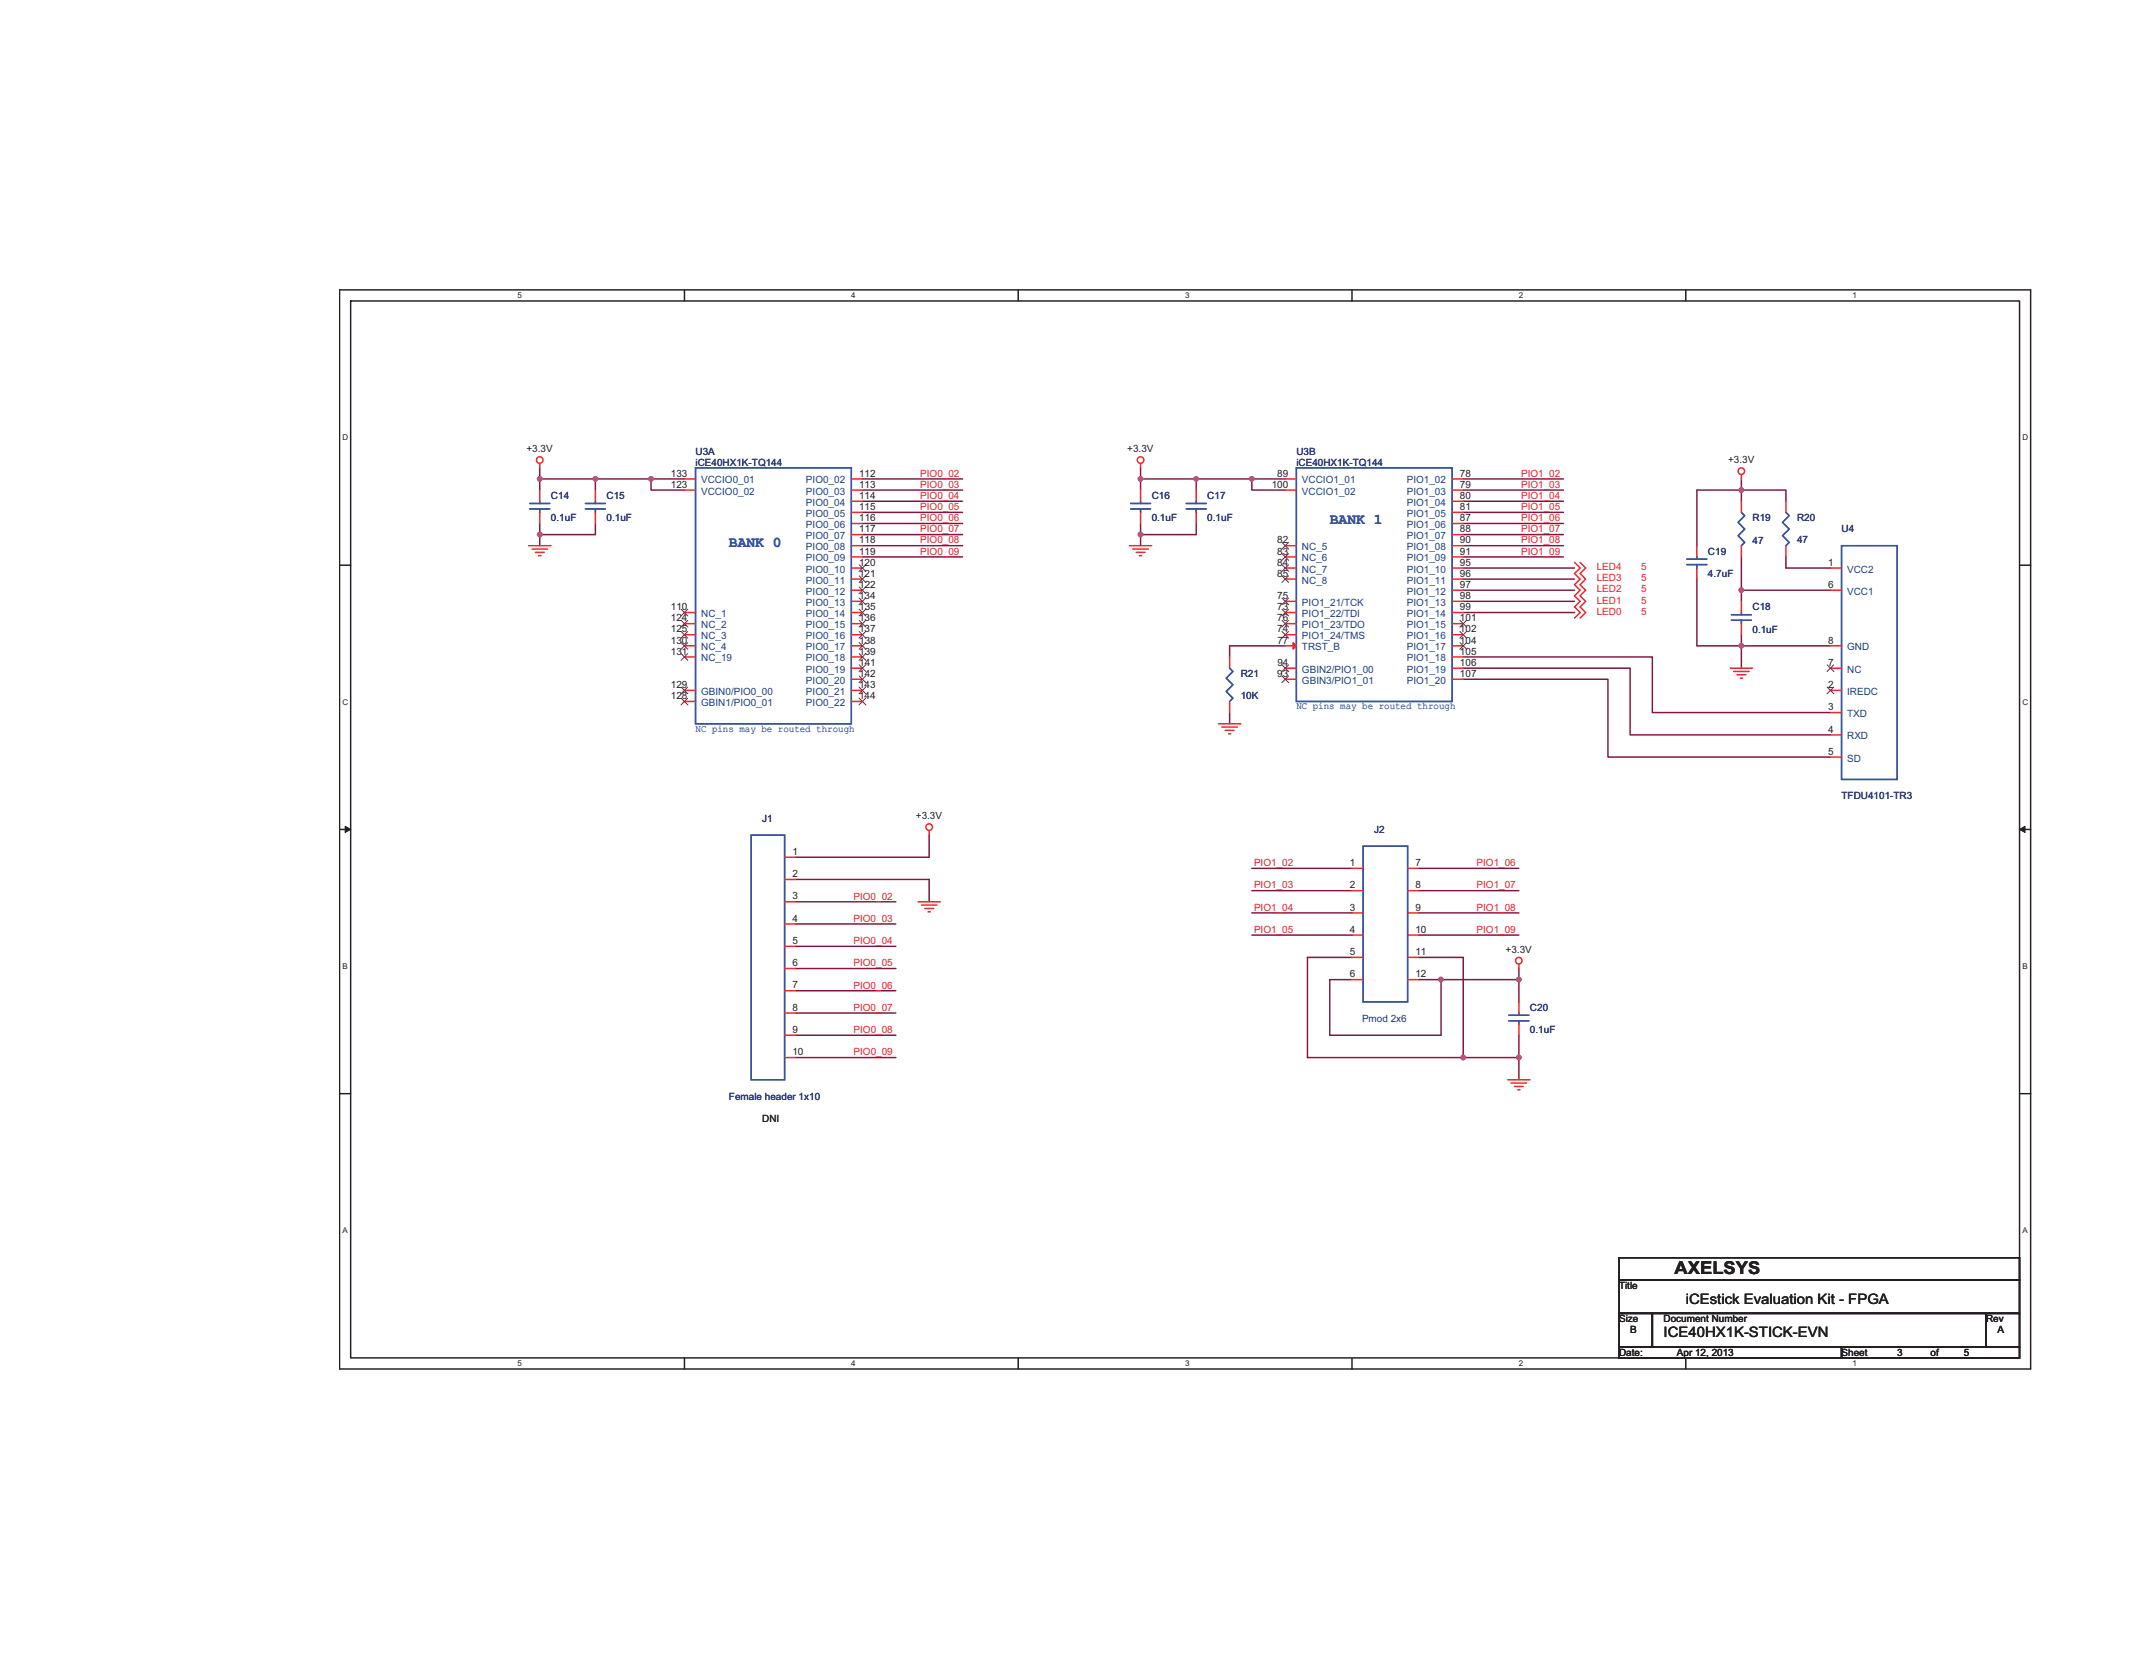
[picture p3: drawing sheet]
<svg xmlns="http://www.w3.org/2000/svg" width="279mm" height="216mm" viewBox="0 0 279 216" stroke-linecap="round" stroke-linejoin="round" font-family="sans-serif">
<path d="M44.2 37.7h220.1v140.5h-220.1zM45.6 39.2h217.2v137.5h-217.2z" fill="none" stroke="#231f20" stroke-width=".19"/>
<g fill="#fff">
<path d="M67.4 37.9h.5v1.1h-.5z"/>
<path d="M67.4 176.9h.5v1.1h-.5z"/>
</g>
<path d="M89.1 37.7v1.5M89.1 176.7v1.5" fill="none" stroke="#231f20" stroke-width=".19"/>
<g fill="#fff">
<path d="M110.8 37.9h.6v1.1h-.6z"/>
<path d="M110.8 176.9h.6v1.1h-.6z"/>
</g>
<path d="M132.5 37.7v1.5M132.5 176.7v1.5" fill="none" stroke="#231f20" stroke-width=".19"/>
<g fill="#fff">
<path d="M154.2 37.9h.6v1.1h-.6z"/>
<path d="M154.2 176.9h.6v1.1h-.6z"/>
</g>
<path d="M175.9 37.7v1.5M175.9 176.7v1.5" fill="none" stroke="#231f20" stroke-width=".19"/>
<g fill="#fff">
<path d="M197.7 37.9h.5v1.1h-.5z"/>
<path d="M197.7 176.9h.5v1.1h-.5z"/>
</g>
<path d="M219.4 37.7v1.5M219.4 176.7v1.5" fill="none" stroke="#231f20" stroke-width=".19"/>
<g fill="#fff">
<path d="M241.1 37.9h.6v1.1h-.6z"/>
<path d="M241.1 176.9h.6v1.1h-.6z"/>
<path d="M44.6 56.4h.7v1.1h-.7z"/>
<path d="M263.2 56.4h.7v1.1h-.7z"/>
<path d="M44.6 90.7h.7v1.2h-.7z"/>
<path d="M263.2 90.7h.7v1.2h-.7z"/>
</g>
<path d="M44.2 73.6h1.4M262.8 73.6h1.5" fill="none" stroke="#231f20" stroke-width=".19"/>
<g fill="#fff">
<path d="M44.6 125.1h.6v1.2h-.6z"/>
<path d="M263.2 125.1h.7v1.2h-.7z"/>
</g>
<path d="M44.2 107.9h1.4M262.8 107.9h1.5" fill="none" stroke="#231f20" stroke-width=".19"/>
<path d="M44.9 107.5l.7 .4-.7 .4z" fill="#231f20"/>
<path d="M44.9 107.5l.7 .4-.7 .4z" fill="none" stroke="#231f20" stroke-width=".13"/>
<path d="M262.8 107.9l.7-.4v.8z" fill="#231f20"/>
<path d="M262.8 107.9l.7-.4v.8z" fill="none" stroke="#231f20" stroke-width=".13"/>
<g fill="#fff">
<path d="M44.6 159.5h.6v1.2h-.6z"/>
<path d="M263.2 159.5h.7v1.2h-.7z"/>
</g>
<path d="M44.2 142.3h1.4M262.8 142.3h1.5" fill="none" stroke="#231f20" stroke-width=".19"/>
<path d="M162.9 113h13M162.9 115.9h13M162.9 118.8h13M184.6 113h13.1M184.6 115.9h13.1M184.6 118.8h13.1M162.9 121.7h13M184.6 121.7h13.1M187.5 127.5h10.2" fill="none" stroke="#7f1542" stroke-width=".19"/>
<circle cx="187.5" cy="127.5" r=".28" fill="#b9529f"/>
<circle cx="187.5" cy="127.5" r=".28" fill="none" stroke="#b9529f" stroke-width=".19"/>
<path d="M197.7 126v1.5" fill="none" stroke="#7f1542" stroke-width=".19"/>
<circle cx="197.6" cy="127.5" r=".28" fill="#b9529f"/>
<circle cx="197.6" cy="127.5" r=".28" fill="none" stroke="#b9529f" stroke-width=".19"/>
<path d="M175.9 124.6h-5.8v13M187.5 127.5v7.2h-14.4v-7.2h2.8M190.4 137.6h7.3M197.7 127.5v2.9" fill="none" stroke="#7f1542" stroke-width=".19"/>
<circle cx="190.4" cy="137.6" r=".28" fill="#b9529f"/>
<circle cx="190.4" cy="137.6" r=".28" fill="none" stroke="#b9529f" stroke-width=".19"/>
<path d="M197.7 134.7v2.9" fill="none" stroke="#7f1542" stroke-width=".19"/>
<circle cx="197.6" cy="137.6" r=".28" fill="#b9529f"/>
<circle cx="197.6" cy="137.6" r=".28" fill="none" stroke="#b9529f" stroke-width=".19"/>
<g fill="none" stroke="#7f1542" stroke-width=".19">
<path d="M167.3 62.3h-4.4v1.5h4.4M190.4 62.3h13.1M190.4 63.8h13.1M190.4 65.2h13.1M190.4 66.7h13.1M190.4 68.1h13.1M190.4 69.6h13.1M190.4 71h13.1M190.4 72.5h13.1M190.4 73.9h14.5M190.4 75.4h14.5M190.4 76.8h14.5"/>
<path d="M190.4 78.3h14.5M190.4 79.7h14.5M184.6 124.6h5.8v13h-20.3M184.6 127.5h2.9M197.7 137.6v2.9"/>
</g>
<circle cx="162.9" cy="62.3" r=".28" fill="#b9529f"/>
<circle cx="162.9" cy="62.3" r=".28" fill="none" stroke="#b9529f" stroke-width=".19"/>
<path d="M155.7 62.3v1.5" fill="none" stroke="#7f1542" stroke-width=".19"/>
<circle cx="155.7" cy="62.3" r=".28" fill="#b9529f"/>
<circle cx="155.7" cy="62.3" r=".28" fill="none" stroke="#b9529f" stroke-width=".19"/>
<path d="M155.7 62.3h-7.3v1.5" fill="none" stroke="#7f1542" stroke-width=".19"/>
<circle cx="148.4" cy="62.3" r=".28" fill="#b9529f"/>
<circle cx="148.4" cy="62.3" r=".28" fill="none" stroke="#b9529f" stroke-width=".19"/>
<path d="M148.4 69.6v1.4" fill="none" stroke="#7f1542" stroke-width=".19"/>
<circle cx="148.4" cy="69.6" r=".28" fill="#b9529f"/>
<circle cx="148.4" cy="69.6" r=".28" fill="none" stroke="#b9529f" stroke-width=".19"/>
<path d="M89.1 62.3h-4.4v1.5h4.4M155.7 68.1v1.5h-7.3M155.7 62.3h7.2" fill="none" stroke="#7f1542" stroke-width=".19"/>
<circle cx="84.7" cy="62.3" r=".28" fill="#b9529f"/>
<circle cx="84.7" cy="62.3" r=".28" fill="none" stroke="#b9529f" stroke-width=".19"/>
<path d="M77.5 62.3v1.5" fill="none" stroke="#7f1542" stroke-width=".19"/>
<circle cx="77.5" cy="62.3" r=".28" fill="#b9529f"/>
<circle cx="77.5" cy="62.3" r=".28" fill="none" stroke="#b9529f" stroke-width=".19"/>
<path d="M70.2 62.3h7.3" fill="none" stroke="#7f1542" stroke-width=".19"/>
<circle cx="70.2" cy="62.3" r=".28" fill="#b9529f"/>
<circle cx="70.2" cy="62.3" r=".28" fill="none" stroke="#b9529f" stroke-width=".19"/>
<path d="M70.2 69.6v1.4M70.2 62.3v1.5" fill="none" stroke="#7f1542" stroke-width=".19"/>
<circle cx="70.2" cy="69.6" r=".28" fill="#b9529f"/>
<circle cx="70.2" cy="69.6" r=".28" fill="none" stroke="#b9529f" stroke-width=".19"/>
<g fill="none" stroke="#7f1542" stroke-width=".19">
<path d="M70.2 68.1v1.5h7.3v-1.5M70.2 60.9v1.4M77.5 62.3h7.2M112.2 62.3h13.1M112.2 63.8h13.1M112.2 65.2h13.1M112.2 66.7h13.1M112.2 68.1h13.1M112.2 69.6h13.1M112.2 71h13.1M112.2 72.5h13.1M148.4 60.9v1.4"/>
<path d="M148.4 68.1v1.5M232.4 73.9h5.8M226.6 84h11.6M103.5 117.4h13.1M103.5 114.5h17.4v2.9M120.9 108.7v2.9h-17.4M103.5 120.2h13.1M103.5 123.2h13.1M103.5 126h13.1M103.5 128.9h13.1M103.5 131.8h13.1M103.5 134.7h13.1"/>
<path d="M103.5 137.6h13.1"/>
</g>
<circle cx="226.6" cy="84" r=".28" fill="#b9529f"/>
<circle cx="226.6" cy="84" r=".28" fill="none" stroke="#b9529f" stroke-width=".19"/>
<path d="M238.2 76.8h-11.6v1.5M226.6 84v3" fill="none" stroke="#7f1542" stroke-width=".19"/>
<circle cx="226.6" cy="76.8" r=".28" fill="#b9529f"/>
<circle cx="226.6" cy="76.8" r=".28" fill="none" stroke="#b9529f" stroke-width=".19"/>
<path d="M226.6 63.8h5.8v1.4M232.4 72.5v1.4" fill="none" stroke="#7f1542" stroke-width=".19"/>
<circle cx="226.6" cy="63.8" r=".28" fill="#b9529f"/>
<circle cx="226.6" cy="63.8" r=".28" fill="none" stroke="#b9529f" stroke-width=".19"/>
<path d="M220.8 75.4v8.6h5.8v-1.4M226.6 62.3v2.9M226.6 72.5v4.3M226.6 63.8h-5.8v7.2M160 92.7v1.5M167.3 84h-7.3v1.5M190.4 85.5h24.6v7.2h23.2M190.4 87h21.7v8.6h26.1M190.4 88.4h18.8v10.1h29" fill="none" stroke="#7f1542" stroke-width=".19"/>
<g fill="none" stroke="#ed2024" stroke-width=".19">
<path d="M68.8 71h2.9M69.2 71.5h2.1M69.7 71.9h1.1M70.1 72.3h.3M70.2 60.3v.6M77.5 66.7v1.4M77.5 63.8v1.4M89.1 79.7h1.4M89.1 62.3h1.4M89.1 63.8h1.4M110.8 62.3h1.4M110.8 63.8h1.4"/>
<path d="M110.8 65.2h1.4M110.8 66.7h1.4M110.8 68.1h1.4M110.8 69.6h1.4M110.8 71h1.4M110.8 72.5h1.4M110.8 73.9h1.4M110.8 75.4h1.4M110.8 76.8h1.4M110.8 78.3h1.4M110.8 79.7h1.4M147 71h2.9"/>
<path d="M147.4 71.5h2M147.9 71.9h1.1M148.3 72.3h.3M148.4 66.7v1.4M148.4 60.3v.6M148.4 63.8v1.4M155.7 66.7v1.4M155.7 63.8v1.4M167.3 71h1.4M167.3 72.5h1.4M167.3 73.9h1.4M167.3 75.4h1.4"/>
<path d="M167.3 78.3h1.4M167.3 79.7h1.4M204.9 73.2l.7 .7-.7 .7 .7 .8-.7 .7 .7 .7-.7 .7 .7 .8-.7 .7 .7 .7-.7 .7M205.6 73.2l.7 .7-.7 .7 .7 .8-.7 .7 .7 .7-.7 .7 .7 .8-.7 .7 .7 .7-.7 .7M220.8 73.9v1.5M220.8 71v1.5M226.6 71v1.5M226.6 65.2v1.5M226.6 61.8v.5M232.4 71v1.5M232.4 65.2v1.5M238.2 76.8h1.5"/>
<path d="M238.2 73.9h1.5M89.1 89.8h1.4M89.1 91.3h1.4M89.1 81.2h1.4M89.1 82.6h1.4M89.1 84h1.4M89.1 85.5h1.4M110.8 81.2h1.4M110.8 82.6h1.4M110.8 84h1.4M110.8 85.5h1.4M110.8 87h1.4"/>
<path d="M110.8 88.4h1.4M110.8 89.8h1.4M110.8 91.3h1.4M158.6 94.2h2.9M159 94.6h2M159.4 95.1h1.2M159.9 95.5h.3M160 91.3v1.4M160 85.5v1.5M167.3 87h1.4M167.3 88.4h1.4M167.3 81.2h1.4"/>
<path d="M167.3 82.6h1.4M225.2 87h2.9M225.6 87.4h2M226 87.8h1.2M226.5 88.3h.3M238.2 84h1.5M238.2 89.8h1.5M238.2 95.6h1.5M238.2 92.7h1.5M238.2 98.5h1.5M238.2 87h1.5M102.1 114.5h1.4"/>
<path d="M102.1 117.4h1.4M102.1 111.6h1.4M119.5 117.4h2.9M119.9 117.8h2M120.3 118.2h1.2M120.8 118.7h.3M120.9 108.1v.6M102.1 131.8h1.4M102.1 120.2h1.4M102.1 126h1.4M102.1 128.9h1.4M102.1 123.2h1.4"/>
<path d="M102.1 137.6h1.4M102.1 134.7h1.4M197.7 125.5v.5M196.2 140.5h2.9M196.6 140.9h2.1M197.1 141.4h1.1M197.5 141.8h.3"/>
<circle cx="70.2" cy="59.9" r=".43"/>
<circle cx="148.4" cy="59.9" r=".43"/>
<circle cx="226.6" cy="61.3" r=".43"/>
<circle cx="120.9" cy="107.6" r=".43"/>
<circle cx="197.6" cy="125" r=".43"/>
</g>
<path d="M210.7 175.3h29v1.4h-29zM210.7 170.9h4.3v4.4h-4.3zM210.7 163.7h52.1v2.9h-52.1zM210.7 166.6h52.1v4.3h-52.1zM215 170.9h43.5v4.4h-43.5zM239.7 175.3h23.1v1.4h-23.1zM258.5 170.9h4.3v4.4h-4.3z" fill="none" stroke="#231f20" stroke-width=".19"/>
<g fill="none" stroke="#3953a4" stroke-width=".19">
<path d="M76.2 66.2h2.6M76.2 65.5h2.6M77.5 66.2v.5M77.5 65.2v.3M90.5 60.9h20.3v33.3h-20.3zM147.1 66.2h2.6M147.1 65.5h2.6M148.4 66.2v.5M148.4 65.2v.3M154.4 66.2h2.6M154.4 65.5h2.6M155.7 66.2v.5"/>
<path d="M155.7 65.2v.3M168.7 60.9h20.3v30.4h-20.3zM219.5 73.5h2.6M219.5 72.8h2.6M220.8 73.5v.4M220.8 72.5v.3M226.6 66.7l.4 .4-.8 .9 .8 .9-.8 .8 .8 .9-.4 .4M232.4 66.7l.4 .4-.8 .9 .8 .9-.8 .8 .8 .9-.4 .4M239.7 71h7.2v30.4h-7.2zM160 87l.4 .4-.8 .9 .8 .8-.8 .9 .8 .9-.4 .4M97.8 108.7h4.3v31.8h-4.3z"/>
</g>
<g fill="none" stroke="#7f421c" stroke-width=".13">
<path d="M88.6 79.3l.9 .9M89.5 79.3l-.9 .9M111.8 73.5l.9 .9M111.8 74.9l.9 .9M111.8 76.4l.9 .9M111.8 77.8l.9 .9M111.8 79.3l.9 .9M112.7 73.5l-.9 .9M112.7 74.9l-.9 .9M112.7 76.4l-.9 .9M112.7 77.8l-.9 .9M112.7 79.3l-.9 .9"/>
<path d="M166.8 70.6l.9 .9M166.8 72l.9 .9M166.8 73.5l.9 .9M166.8 74.9l.9 .9M166.8 77.8l.9 .9M166.8 79.3l.9 .9M167.7 70.6l-.9 .9M167.7 72l-.9 .9M167.7 73.5l-.9 .9M167.7 74.9l-.9 .9M167.7 77.8l-.9 .9M167.7 79.3l-.9 .9"/>
<path d="M88.6 89.4l.9 .9M88.6 90.9l.9 .8M88.6 80.7l.9 .9M88.6 82.2l.9 .8M88.6 83.6l.9 .9M88.6 85.1l.9 .8M89.5 89.4l-.9 .9M89.5 90.9l-.9 .8M89.5 80.7l-.9 .9M89.5 82.2l-.9 .8M89.5 83.6l-.9 .9M89.5 85.1l-.9 .8"/>
<path d="M111.8 80.7l.9 .9M111.8 82.2l.9 .8M111.8 83.6l.9 .9M111.8 85.1l.9 .8M111.8 86.5l.9 .9M111.8 88l.9 .8M111.8 89.4l.9 .9M111.8 90.9l.9 .8M112.7 80.7l-.9 .9M112.7 82.2l-.9 .8M112.7 83.6l-.9 .9M112.7 85.1l-.9 .8"/>
<path d="M112.7 86.5l-.9 .9M112.7 88l-.9 .8M112.7 89.4l-.9 .9M112.7 90.9l-.9 .8M166.8 86.5l.9 .9M166.8 88l.9 .8M166.8 80.7l.9 .9M166.8 82.2l.9 .8M167.7 86.5l-.9 .9M167.7 88l-.9 .8M167.7 80.7l-.9 .9M167.7 82.2l-.9 .8"/>
<path d="M237.8 89.4l.8 .9M237.8 86.5l.8 .9M238.6 89.4l-.8 .9M238.6 86.5l-.8 .9"/>
</g>
<path d="M168.3 83.6l.4 .4-.4 .5z" fill="#ed2024"/>
<g fill="none" stroke="#ed2024" stroke-width=".19">
<path d="M70.2 66.7v1.4M70.2 63.8v1.4M167.3 62.3h1.4M167.3 63.8h1.4M189 62.3h1.4M189 63.8h1.4M189 65.2h1.4M189 66.7h1.4M189 68.1h1.4M189 69.6h1.4M189 71h1.4M189 72.5h1.4"/>
<path d="M189 73.9h1.4M189 75.4h1.4M189 76.8h1.4M189 78.3h1.4M189 79.7h1.4M226.6 78.3v1.4M167.3 84h1.4M168.3 83.6l.4 .4-.4 .5zM189 81.2h1.4M189 82.6h1.4M189 84h1.4M189 85.5h1.4"/>
<path d="M189 87h1.4M189 88.4h1.4M226.6 81.2v1.4M175.9 115.9h1.5M175.9 118.8h1.5M175.9 113h1.5M183.2 115.9h1.4M183.2 113h1.4M183.2 118.8h1.4M175.9 121.7h1.5M175.9 127.5h1.5M175.9 124.6h1.5"/>
<path d="M183.2 121.7h1.4M183.2 127.5h1.4M183.2 124.6h1.4M197.7 133.3v1.4M197.7 130.4v1.4"/>
</g>
<path d="M190 80.7l.9 .9M190 82.2l.9 .8M190 83.6l.9 .9M190.8 80.7l-.8 .9M190.8 82.2l-.8 .8M190.8 83.6l-.8 .9" fill="none" stroke="#7f421c" stroke-width=".13"/>
<g fill="none" stroke="#3953a4" stroke-width=".19">
<path d="M68.9 66.2h2.6M68.9 65.5h2.6M70.2 66.2v.5M70.2 65.2v.3M226.6 79.7v.3M225.3 80.7h2.6M225.3 80h2.6M226.6 80.7v.5M177.4 110.1h5.8v20.3h-5.8zM196.4 132.9h2.6M196.4 132.1h2.6M197.7 132.9v.4"/>
<path d="M197.7 131.8v.3"/>
</g>
<circle cx="187.5" cy="127.5" r=".28" fill="#b9529f"/>
<circle cx="187.5" cy="127.5" r=".28" fill="none" stroke="#b9529f" stroke-width=".19"/>
<circle cx="197.6" cy="127.5" r=".28" fill="#b9529f"/>
<circle cx="197.6" cy="127.5" r=".28" fill="none" stroke="#b9529f" stroke-width=".19"/>
<circle cx="190.4" cy="137.6" r=".28" fill="#b9529f"/>
<circle cx="190.4" cy="137.6" r=".28" fill="none" stroke="#b9529f" stroke-width=".19"/>
<circle cx="197.6" cy="137.6" r=".28" fill="#b9529f"/>
<circle cx="197.6" cy="137.6" r=".28" fill="none" stroke="#b9529f" stroke-width=".19"/>
<circle cx="162.9" cy="62.3" r=".28" fill="#b9529f"/>
<circle cx="162.9" cy="62.3" r=".28" fill="none" stroke="#b9529f" stroke-width=".19"/>
<circle cx="155.7" cy="62.3" r=".28" fill="#b9529f"/>
<circle cx="155.7" cy="62.3" r=".28" fill="none" stroke="#b9529f" stroke-width=".19"/>
<circle cx="148.4" cy="62.3" r=".28" fill="#b9529f"/>
<circle cx="148.4" cy="62.3" r=".28" fill="none" stroke="#b9529f" stroke-width=".19"/>
<circle cx="148.4" cy="69.6" r=".28" fill="#b9529f"/>
<circle cx="148.4" cy="69.6" r=".28" fill="none" stroke="#b9529f" stroke-width=".19"/>
<circle cx="84.7" cy="62.3" r=".28" fill="#b9529f"/>
<circle cx="84.7" cy="62.3" r=".28" fill="none" stroke="#b9529f" stroke-width=".19"/>
<circle cx="77.5" cy="62.3" r=".28" fill="#b9529f"/>
<circle cx="77.5" cy="62.3" r=".28" fill="none" stroke="#b9529f" stroke-width=".19"/>
<circle cx="70.2" cy="62.3" r=".28" fill="#b9529f"/>
<circle cx="70.2" cy="62.3" r=".28" fill="none" stroke="#b9529f" stroke-width=".19"/>
<circle cx="70.2" cy="69.6" r=".28" fill="#b9529f"/>
<circle cx="70.2" cy="69.6" r=".28" fill="none" stroke="#b9529f" stroke-width=".19"/>
<circle cx="226.6" cy="84" r=".28" fill="#b9529f"/>
<circle cx="226.6" cy="84" r=".28" fill="none" stroke="#b9529f" stroke-width=".19"/>
<circle cx="226.6" cy="76.8" r=".28" fill="#b9529f"/>
<circle cx="226.6" cy="76.8" r=".28" fill="none" stroke="#b9529f" stroke-width=".19"/>
<circle cx="226.6" cy="63.8" r=".28" fill="#b9529f"/>
<circle cx="226.6" cy="63.8" r=".28" fill="none" stroke="#b9529f" stroke-width=".19"/>
<text font-size="2.3" fill="#231f20" x="217.9" y="165.8">AXELSYS</text>
<g font-size="1.9" fill="#3953a4">
<text x="94.9" y="71.1">BANK 0</text>
<text x="173.1" y="68.3">BANK 1</text>
</g>
<g font-size="1.9" fill="#231f20">
<text x="219.4" y="169.7">iCEstick Evaluation Kit - FPGA</text>
<text x="216.5" y="174">ICE40HX1K-STICK-EVN</text>
</g>
<g font-size="1.3" fill="#231f20">
<text x="68.5" y="58.9">+3.3V</text>
<text x="146.7" y="58.9">+3.3V</text>
<text x="87.3" y="62">133</text>
<text x="87.3" y="63.5">123</text>
<text x="111.8" y="62">112</text>
<text x="111.8" y="63.5">113</text>
<text x="111.8" y="64.9">114</text>
<text x="165.5" y="63.5">100</text>
<text x="166.2" y="62">89</text>
<text x="190" y="62">78</text>
<text x="190" y="63.5">79</text>
<text x="190" y="64.9">80</text>
<text x="224.9" y="60.3">+3.3V</text>
<text x="111.8" y="66.4">115</text>
<text x="111.8" y="70.7">118</text>
<text x="111.8" y="67.8">116</text>
<text x="111.8" y="69.3">117</text>
<text x="166.2" y="70.7">82</text>
<text x="190" y="66.4">81</text>
<text x="190" y="70.7">90</text>
<text x="190" y="69.3">88</text>
<text x="190" y="67.8">87</text>
<text x="111.8" y="75.1">121</text>
<text x="111.8" y="72.2">119</text>
<text x="111.8" y="73.6">120</text>
<text x="111.8" y="78">134</text>
<text x="111.8" y="76.5">122</text>
<text x="166.2" y="75.1">85</text>
<text x="166.2" y="73.6">84</text>
<text x="166.2" y="72.2">83</text>
<text x="166.2" y="78">75</text>
<text x="190" y="75.1">96</text>
<text x="190" y="72.2">91</text>
<text x="190" y="73.6">95</text>
<text x="190" y="78">98</text>
<text x="190" y="76.5">97</text>
<text x="237.9" y="76.5">6</text>
<text x="237.9" y="73.6">1</text>
<text x="87.3" y="79.4">110</text>
<text x="87.3" y="82.3">125</text>
<text x="87.3" y="80.9">124</text>
<text x="87.3" y="83.7">130</text>
<text x="111.8" y="82.3">137</text>
<text x="111.8" y="80.9">136</text>
<text x="111.8" y="79.4">135</text>
<text x="111.8" y="83.7">138</text>
<text x="166.2" y="79.4">73</text>
<text x="166.2" y="82.3">74</text>
<text x="166.2" y="80.9">76</text>
<text x="166.2" y="83.7">77</text>
<text x="190" y="82.3">102</text>
<text x="190" y="80.9">101</text>
<text x="190" y="79.4">99</text>
<text x="190" y="83.7">104</text>
<text x="237.9" y="83.7">8</text>
<text x="87.3" y="85.2">131</text>
<text x="87.3" y="89.5">129</text>
<text x="111.8" y="89.5">143</text>
<text x="111.8" y="85.2">139</text>
<text x="111.8" y="86.7">141</text>
<text x="111.8" y="88.1">142</text>
<text x="166.2" y="88.1">93</text>
<text x="166.2" y="86.7">94</text>
<text x="190" y="85.2">105</text>
<text x="190" y="88.1">107</text>
<text x="190" y="86.7">106</text>
<text x="237.9" y="86.7">7</text>
<text x="237.9" y="89.5">2</text>
<text x="87.3" y="91">128</text>
<text x="111.8" y="91">144</text>
<text x="237.9" y="95.3">4</text>
<text x="237.9" y="92.4">3</text>
<text x="237.9" y="98.2">5</text>
<text x="119.2" y="106.6">+3.3V</text>
<text x="103.1" y="111.3">1</text>
<text x="175.6" y="112.7">1</text>
<text x="184.2" y="112.7">7</text>
<text x="103.1" y="114.1">2</text>
<text x="103.1" y="117.1">3</text>
<text x="103.1" y="119.9">4</text>
<text x="175.6" y="118.5">3</text>
<text x="175.6" y="115.6">2</text>
<text x="184.2" y="118.5">9</text>
<text x="184.2" y="115.6">8</text>
<text x="103.1" y="125.7">6</text>
<text x="103.1" y="122.8">5</text>
<text x="175.6" y="121.4">4</text>
<text x="175.6" y="124.3">5</text>
<text x="184.2" y="124.3">11</text>
<text x="184.2" y="121.4">10</text>
<text x="195.9" y="124">+3.3V</text>
<text x="103.1" y="131.5">8</text>
<text x="103.1" y="128.6">7</text>
<text x="175.6" y="127.2">6</text>
<text x="184.2" y="127.2">12</text>
<text x="103.1" y="137.3">10</text>
<text x="103.1" y="134.4">9</text>
<text x="99.2" y="146">DNI</text>
<text x="210.7" y="167.7">Title</text>
<text x="210.7" y="172.1">Size</text>
<text x="212.1" y="173.5">B</text>
<text x="216.5" y="172.1">Document Number</text>
<text x="258.5" y="172.1">Rev</text>
<text x="259.9" y="173.5">A</text>
<text x="210.7" y="176.4">Date:</text>
<text x="218.2" y="176.4">Apr 12, 2013</text>
<text x="239.6" y="176.4">Sheet</text>
<text x="246.9" y="176.4">3</text>
<text x="251.2" y="176.4">of</text>
<text x="255.6" y="176.4">5</text>
</g>
<g font-size="1.3" fill="#282973">
<text x="90.5" y="59.2">U3A</text>
<text x="168.7" y="59.2">U3B</text>
<text x="71.7" y="64.9">C14</text>
<text x="78.9" y="64.9">C15</text>
<text x="90.5" y="60.6">iCE40HX1K-TQ144</text>
<text x="149.9" y="64.9">C16</text>
<text x="157.1" y="64.9">C17</text>
<text x="168.7" y="60.6">iCE40HX1K-TQ144</text>
<text x="71.7" y="67.8">0.1uF</text>
<text x="78.9" y="67.8">0.1uF</text>
<text x="149.9" y="67.8">0.1uF</text>
<text x="157.1" y="67.8">0.1uF</text>
<text x="228.1" y="67.8">R19</text>
<text x="228.1" y="70.7">47</text>
<text x="233.9" y="67.8">R20</text>
<text x="233.9" y="70.7">47</text>
<text x="239.7" y="69.3">U4</text>
<text x="222.3" y="72.2">C19</text>
<text x="222.3" y="75.1">4.7uF</text>
<text x="228.1" y="79.4">C18</text>
<text x="228.1" y="82.3">0.1uF</text>
<text x="161.5" y="88.1">R21</text>
<text x="161.5" y="91">10K</text>
<text x="99.2" y="106.9">J1</text>
<text x="239.7" y="104">TFDU4101-TR3</text>
<text x="178.8" y="108.4">J2</text>
<text x="199.1" y="131.5">C20</text>
<text x="177.2" y="133">Pmod 2x6</text>
<text x="199.1" y="134.4">0.1uF</text>
<text x="94.9" y="143.1">Female header 1x10</text>
</g>
<g font-size="1.3" fill="#1d437e">
<text x="91.2" y="62.9">VCCIO0_01</text>
<text x="91.2" y="64.4">VCCIO0_02</text>
<text x="104.9" y="62.9">PIO0_02</text>
<text x="104.9" y="64.4">PIO0_03</text>
<text x="104.9" y="65.8">PIO0_04</text>
<text x="169.4" y="64.4">VCCIO1_02</text>
<text x="169.4" y="62.9">VCCIO1_01</text>
<text x="183.1" y="62.9">PIO1_02</text>
<text x="183.1" y="64.4">PIO1_03</text>
<text x="183.1" y="65.8">PIO1_04</text>
<text x="104.9" y="67.3">PIO0_05</text>
<text x="104.9" y="71.6">PIO0_08</text>
<text x="104.9" y="68.7">PIO0_06</text>
<text x="104.9" y="70.2">PIO0_07</text>
<text x="169.4" y="71.6">NC_5</text>
<text x="183.1" y="67.3">PIO1_05</text>
<text x="183.1" y="71.6">PIO1_08</text>
<text x="183.1" y="70.2">PIO1_07</text>
<text x="183.1" y="68.7">PIO1_06</text>
<text x="104.9" y="76">PIO0_11</text>
<text x="104.9" y="73.1">PIO0_09</text>
<text x="104.9" y="74.5">PIO0_10</text>
<text x="104.9" y="77.4">PIO0_12</text>
<text x="169.4" y="76">NC_8</text>
<text x="169.4" y="74.5">NC_7</text>
<text x="169.4" y="73.1">NC_6</text>
<text x="183.1" y="76">PIO1_11</text>
<text x="183.1" y="73.1">PIO1_09</text>
<text x="183.1" y="74.5">PIO1_10</text>
<text x="183.1" y="77.4">PIO1_12</text>
<text x="240.4" y="77.4">VCC1</text>
<text x="240.4" y="74.5">VCC2</text>
<text x="91.2" y="80.3">NC_1</text>
<text x="91.2" y="83.2">NC_3</text>
<text x="91.2" y="81.7">NC_2</text>
<text x="104.9" y="83.2">PIO0_16</text>
<text x="104.9" y="78.8">PIO0_13</text>
<text x="104.9" y="81.7">PIO0_15</text>
<text x="104.9" y="80.3">PIO0_14</text>
<text x="169.4" y="80.3">PIO1_22/TDI</text>
<text x="169.4" y="83.2">PIO1_24/TMS</text>
<text x="169.4" y="78.8">PIO1_21/TCK</text>
<text x="169.4" y="81.7">PIO1_23/TDO</text>
<text x="183.1" y="83.2">PIO1_16</text>
<text x="183.1" y="78.8">PIO1_13</text>
<text x="183.1" y="81.7">PIO1_15</text>
<text x="183.1" y="80.3">PIO1_14</text>
<text x="91.2" y="84.6">NC_4</text>
<text x="91.2" y="86.1">NC_19</text>
<text x="104.9" y="84.6">PIO0_17</text>
<text x="104.9" y="86.1">PIO0_18</text>
<text x="104.9" y="87.5">PIO0_19</text>
<text x="104.9" y="89">PIO0_20</text>
<text x="169.4" y="87.5">GBIN2/PIO1_00</text>
<text x="169.4" y="84.6">TRST_B</text>
<text x="169.4" y="89">GBIN3/PIO1_01</text>
<text x="183.1" y="84.6">PIO1_17</text>
<text x="183.1" y="86.1">PIO1_18</text>
<text x="183.1" y="89">PIO1_20</text>
<text x="183.1" y="87.5">PIO1_19</text>
<text x="240.4" y="84.6">GND</text>
<text x="240.4" y="87.5">NC</text>
<text x="91.2" y="91.9">GBIN1/PIO0_01</text>
<text x="91.2" y="90.4">GBIN0/PIO0_00</text>
<text x="104.9" y="91.9">PIO0_22</text>
<text x="104.9" y="90.4">PIO0_21</text>
<text x="240.4" y="93.3">TXD</text>
<text x="240.4" y="90.4">IREDC</text>
<text x="240.4" y="96.2">RXD</text>
<text x="240.4" y="99.1">SD</text>
</g>
<g font-size="1.3" fill="#ed2024">
<text x="119.8" y="62">PIO0_02</text>
<text x="119.8" y="63.5">PIO0_03</text>
<text x="119.8" y="65">PIO0_04</text>
<text x="197.9" y="63.5">PIO1_03</text>
<text x="197.9" y="65">PIO1_04</text>
<text x="197.9" y="62">PIO1_02</text>
<text x="119.8" y="70.7">PIO0_08</text>
<text x="119.8" y="66.4">PIO0_05</text>
<text x="119.8" y="69.3">PIO0_07</text>
<text x="119.8" y="67.8">PIO0_06</text>
<text x="197.9" y="66.4">PIO1_05</text>
<text x="197.9" y="70.7">PIO1_08</text>
<text x="197.9" y="67.8">PIO1_06</text>
<text x="197.9" y="69.3">PIO1_07</text>
<text x="119.8" y="72.2">PIO0_09</text>
<text x="197.9" y="72.2">PIO1_09</text>
<text x="207.8" y="74.2">LED4</text>
<text x="207.8" y="77.1">LED2</text>
<text x="207.8" y="75.7">LED3</text>
<text x="213.6" y="74.2">5</text>
<text x="213.6" y="77.1">5</text>
<text x="213.6" y="75.7">5</text>
<text x="207.8" y="80">LED0</text>
<text x="207.8" y="78.6">LED1</text>
<text x="213.6" y="80">5</text>
<text x="213.6" y="78.6">5</text>
<text x="163.2" y="112.7">PIO1_02</text>
<text x="192.2" y="112.7">PIO1_06</text>
<text x="111.1" y="117.1">PIO0_02</text>
<text x="111.1" y="120">PIO0_03</text>
<text x="163.2" y="118.5">PIO1_04</text>
<text x="163.2" y="115.6">PIO1_03</text>
<text x="192.1" y="118.5">PIO1_08</text>
<text x="192.2" y="115.6">PIO1_07</text>
<text x="111.1" y="125.8">PIO0_05</text>
<text x="111.1" y="122.9">PIO0_04</text>
<text x="163.2" y="121.4">PIO1_05</text>
<text x="192.2" y="121.4">PIO1_09</text>
<text x="111.1" y="131.5">PIO0_07</text>
<text x="111.1" y="128.6">PIO0_06</text>
<text x="111.1" y="137.3">PIO0_09</text>
<text x="111.1" y="134.4">PIO0_08</text>
</g>
<g font-size="1.3" fill="#3953a4">
<text x="90.5" y="95.2">NC pins may be routed through</text>
<text x="168.7" y="92.3">NC pins may be routed through</text>
</g>
<g font-size="1" fill="#231f20">
<text x="67.4" y="38.8">5</text>
<text x="110.8" y="38.8">4</text>
<text x="154.2" y="38.8">3</text>
<text x="197.7" y="38.8">2</text>
<text x="241.1" y="38.8">1</text>
<text x="44.6" y="57.3">D</text>
<text x="263.2" y="57.3">D</text>
<text x="44.6" y="91.7">C</text>
<text x="263.2" y="91.7">C</text>
<text x="44.6" y="126.1">B</text>
<text x="263.2" y="126.1">B</text>
<text x="44.6" y="160.5">A</text>
<text x="263.2" y="160.5">A</text>
<text x="67.4" y="177.8">5</text>
<text x="110.8" y="177.8">4</text>
<text x="154.2" y="177.8">3</text>
<text x="197.7" y="177.8">2</text>
<text x="241.1" y="177.8">1</text>
</g>
</svg>
